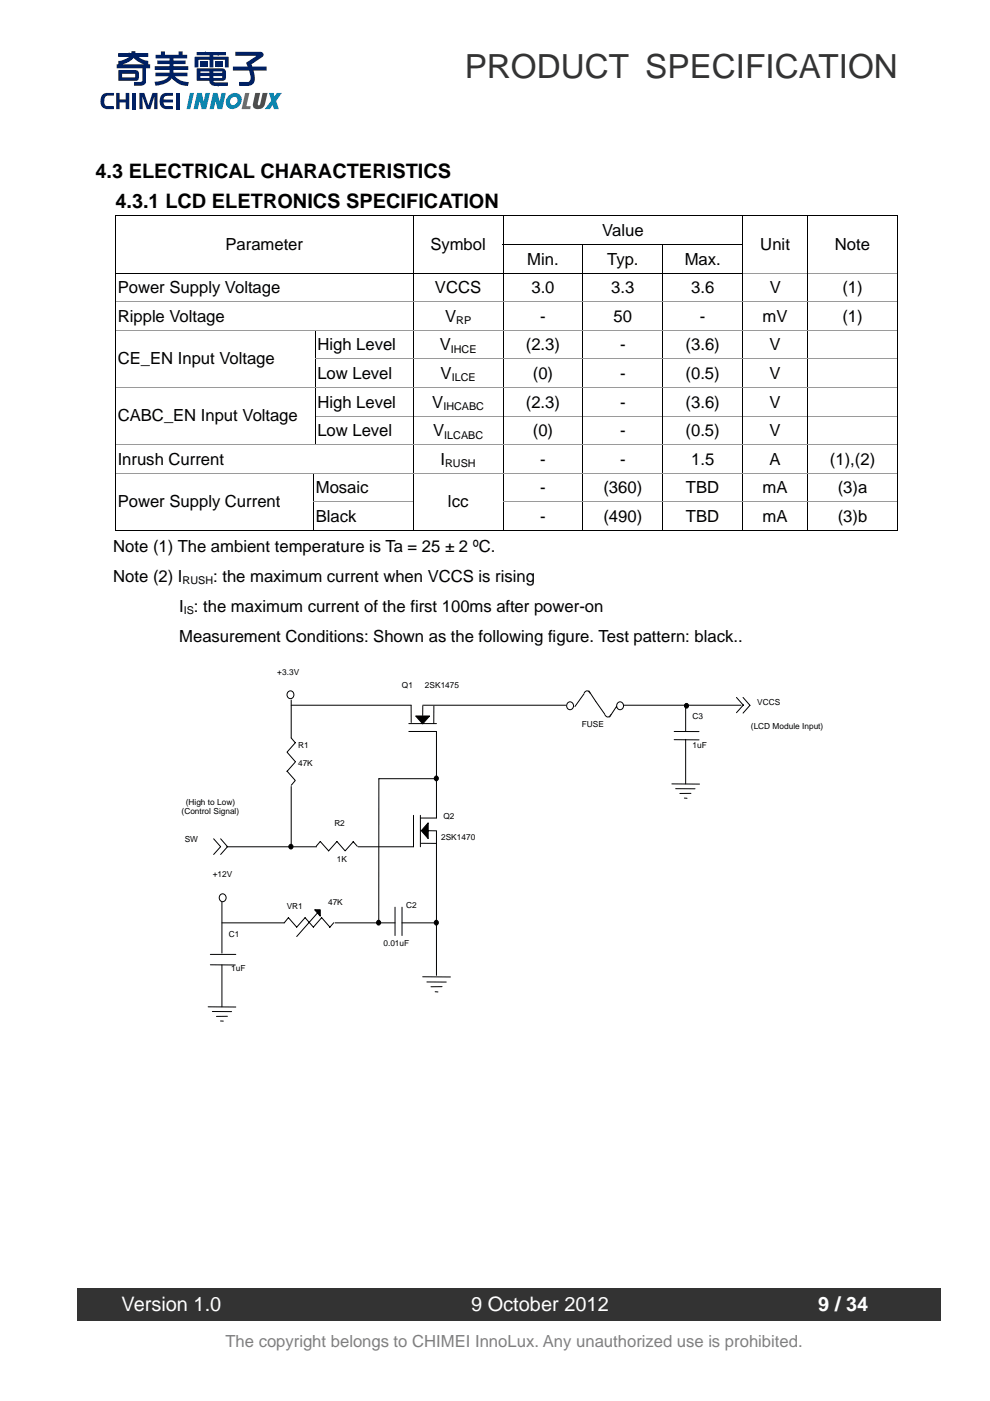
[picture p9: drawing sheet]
<svg xmlns="http://www.w3.org/2000/svg" width="210mm" height="297mm" viewBox="0 0 210 297" stroke-linecap="round" stroke-linejoin="round" font-family="sans-serif">
<path d="M16.4 273.3h183.1v6.8h-183.1z" fill="#333"/>
<g fill="#002063">
<path d="M37.3 19.7h.7v3.4h-.7z"/>
<path d="M28.1 19.7h.8v3.4h-.8z"/>
</g>
<g fill="#002063">
<path d="M34.2 20.2l.9-.5h1.6v.6h-1.2a.73 .73 0 0 0-.8 .8h2v.6h-2.1l.4 .7 1.7 .1v.6h-1.6a1.69 1.69 0 0 1-1.1-2.4z" fill-rule="evenodd"/>
<path d="M29.5 19.7h1.1l.9 2.6 .8-2.6h1.1v3.4h-.7v-2.7l-.8 2.7h-.8l-.9-2.7 .1 2.7h-.8z" fill-rule="evenodd"/>
<path d="M24.6 19.7h.8v1.4h1.2v-1.4h.8v3.4h-.8v-1.4h-1.2v1.4h-.8z" fill-rule="evenodd"/>
<path d="M21.7 20.2l.8-.5h1.7v.6h-1.3a.95 .95 0 0 0-.8 1.2v.5l.3 .4 1.8 .1v.6h-1.7a1.65 1.65 0 0 1-1.1-2.4z" fill-rule="evenodd"/>
</g>
<g fill="#007cc5">
<path d="M40.3 19.7h.8l-.8 3.4h-.7z" fill-rule="evenodd"/>
<path d="M41.8 19.7h1l.4 1.9 .4-1.9h.9l-.8 3.4h-.9l-.5-1.7-.4 1.7h-.9z" fill-rule="evenodd"/>
<path d="M45.2 19.7h.9l.5 1.9 .4-1.9h.9l-.8 3.4h-1l-.4-1.7-.4 1.7h-.9z" fill-rule="evenodd"/>
</g>
<path d="M52 19.7h.9l-.7 2.8h.9l-.1 .6h-1.8z" fill-rule="evenodd" fill="#df3232"/>
<path d="M54.1 19.7h1.1l-.5 2.2 .1 .4 .4-.2 .5-2.4h1l-.5 2.4a1.48 1.48 0 0 1-2.5 .6l-.1-.5z" fill-rule="evenodd" fill="#0e9f35"/>
<g fill="#007cc5">
<path d="M57 19.7h1l.2 .8 .5-.8h1.1l-1.3 1.7 .6 1.7h-1l-.3-.9-.6 .9h-1.1l1.4-1.7z" fill-rule="evenodd"/>
<path d="M48.5 20.3a1.57 1.57 0 0 0-.3 2.4 1.57 1.57 0 0 0 2.5-.2 1.57 1.57 0 0 0 .2-2.4 1.57 1.57 0 0 0-2.4 .2zM49 20.8a.77 .77 0 0 1 1.2 0 .77 .77 0 0 1-.1 1.2 .77 .77 0 0 1-1.2 0 .77 .77 0 0 1 .1-1.2z" fill-rule="evenodd"/>
</g>
<g fill="#002063">
<path d="M33 11.6h1.1v-.7h.9v.7h2.9v-.7h.8v.7h1v.8h-2.9v.4h2.5v.8h-2.5v.4h3.1v.8h-3.1v.6h3v.8h-2.7a4 4 0 0 0 2.9 1.2l-.2 .8a4.4 4.4 0 0 1-3.4-1.6 4.4 4.4 0 0 1-3.4 1.6l-.2-.9a3.5 3.5 0 0 0 3-1.1h-2.8v-.8h2.9v-.6h-3.1v-.8h3.1v-.4h-2.5v-.8h2.5v-.4h-2.9z"/>
<path d="M49.9 11h5.4a.6 .6 0 0 1 .5 .4 .6 .6 0 0 1-.2 .7l-2.3 1.5 .2 .5h3v.9h-2.7a2.68 2.68 0 0 1-.1 2.8l-1.1 .4h-1.9v-.8h2l.3-.4 .1-.8-.3-1.2h-3.4v-.9h3.1l-.3-.8 2.2-1.5h-4.5z"/>
<path d="M45.7 13h1.6v.4h-1.6z"/>
<path d="M45.7 13.7h1.6v.4h-1.6z"/>
<path d="M41.7 11h6.2v.7h-2.7v.3l3.3 .1v2.2h-.8v-1.6h-2.5v1.6h-.8v-1.6h-2.3v1.6h-.8v-2.2l3.1-.1v-.3h-2.7z"/>
<path d="M42.4 13h1.7v.4h-1.7z"/>
<path d="M42.4 13.7h1.7v.4h-1.7z"/>
<path d="M25.1 14.9v2.2h3.8l.4-.2 .1-.3a1.81 1.81 0 0 0-.1-1.5l-.6-.3zM25.9 15.6h2.8v.8h-2.8z"/>
<path d="M25 11.3v.8h2.4l-1.2 .6-1.1 .2v.7h-.4v.9h5.5v2.6l-.4 .3h-1.4v.8h1.6a1.17 1.17 0 0 0 .9-.7v-3h.9v-.9h-.4v-.7a3.9 3.9 0 0 1-2.1-.8h2.1v-.8h-2.7v-.4h-.8v.4zM25.8 13.6a3.8 3.8 0 0 0 2.5-1.3 4.8 4.8 0 0 0 2.7 1.3z"/>
<path d="M41.7 14.6v2.5h2.7a1.14 1.14 0 0 0 1.1 1.1h2.8v-.7h-2.7l-.4-.4h1.9l.7-.2 .1-.5v-1.2a.83 .83 0 0 0-.8-.7zM45.2 15.1h1.9v.4h-1.9zM45.2 16.1h1.9v.4h-1.9zM42.5 16.1h1.9v.4h-1.8zM42.5 15.1h1.9v.4h-1.9z"/>
</g>
<g fill="#000">
<path d="M24.4 45.7h.2v.2h-.2zM24.4 51.8h.2v.1h-.2zM87.5 51.8h.2v.1h-.2zM171.1 51.8h.2v.1h-.2zM190.2 45.7h.2v.2h-.2zM190.2 51.8h.2v.1h-.2zM190.2 57.8h.2v.2h-.2zM24.4 63.9h.2v.1h-.2zM24.4 69.9h.2v.2h-.2zM24.4 76h.2v.2h-.2zM66.7 76h.2v.2h-.2zM190.2 63.9h.2v.1h-.2z"/>
<path d="M190.2 69.9h.2v.2h-.2zM190.2 76h.2v.2h-.2zM24.4 82.1h.2v.1h-.2zM24.4 88.1h.2v.2h-.2zM24.4 94.2h.2v.2h-.2zM66.7 88.1h.2v.2h-.2zM190.2 82.1h.2v.1h-.2zM190.2 88.1h.2v.2h-.2zM190.2 94.2h.2v.2h-.2zM24.4 100.3h.2v.1h-.2zM24.4 106.3h.2v.2h-.2zM66.4 106.3h.1v.2h-.1z"/>
<path d="M87.5 106.3h.2v.2h-.2zM106.6 106.3h.1v.2h-.1zM190.2 100.3h.2v.1h-.2zM190.2 106.3h.2v.2h-.2zM190.2 112.4h.2v.2h-.2z"/>
</g>
<g fill="none" stroke="#000" stroke-width=".21">
<path d="M24.4 45.8h166M24.4 57.9h133M24.5 45.9v5.9M24.5 51.9v5.9M24.5 58v5.9M87.6 45.9v5.9M87.6 51.9v5.9M87.6 58v5.9M106.6 51.8h50.9M106.7 45.9v5.9M106.7 51.9v5.9M106.7 58v5.9"/>
<path d="M123.6 51.9v5.9M123.6 58v5.9M140.5 51.9v5.9M140.5 58v5.9M157.5 45.9v5.9M157.5 51.9v5.9M157.5 58v5.9M171.2 45.9v5.9M171.2 51.9v5.9M171.2 58v5.9M190.3 45.9v5.9M190.3 51.9v5.9"/>
<path d="M190.3 58v5.9M24.5 64v5.9M24.5 70.1v5.9M24.5 76.2v5.9M66.8 70.1v5.9M66.8 76.2v5.9M87.6 64v5.9M87.6 70.1v5.9M87.6 76.2v5.9M106.7 64v5.9M106.7 70.1v5.9M106.7 76.2v5.9"/>
<path d="M123.6 64v5.9M123.6 70.1v5.9M123.6 76.2v5.9M140.5 64v5.9M140.5 70.1v5.9M140.5 76.2v5.9M157.5 64v5.9M157.5 70.1v5.9M157.5 76.2v5.9M171.2 64v5.9M171.2 70.1v5.9M171.2 76.2v5.9"/>
<path d="M190.3 64v5.9M190.3 70.1v5.9M190.3 76.2v5.9M24.5 82.2v5.9M24.5 88.3v5.9M24.5 94.4v5.9M66.8 82.2v5.9M66.8 88.3v5.9M87.6 82.2v5.9M87.6 88.3v5.9M87.6 94.4v5.9M106.7 82.2v5.9"/>
<path d="M106.7 88.3v5.9M106.7 94.4v5.9M123.6 82.2v5.9M123.6 88.3v5.9M123.6 94.4v5.9M140.5 82.2v5.9M140.5 88.3v5.9M140.5 94.4v5.9M157.5 82.2v5.9M157.5 88.3v5.9M157.5 94.4v5.9M171.2 82.2v5.9"/>
<path d="M171.2 88.3v5.9M171.2 94.4v5.9M190.3 82.2v5.9M190.3 88.3v5.9M190.3 94.4v5.9M24.4 112.5h42M24.5 100.4v5.9M24.5 106.5v6.1M66.4 100.4v5.9M66.4 106.5v6.1M66.5 112.5h21M87.6 100.4v5.9"/>
<path d="M87.6 106.5v6.1M87.7 112.5h18.9M106.7 100.4v5.9M106.7 106.5v6.1M106.7 112.5h16.8M123.6 100.4v5.9M123.6 106.5v6.1M123.7 112.5h16.7M140.5 100.4v5.9M140.5 106.5v6.1M140.6 112.5h16.8M157.5 100.4v5.9"/>
<path d="M157.5 106.5v6.1M157.5 112.5h13.6M171.2 100.4v5.9M171.2 106.5v6.1M171.3 112.5h18.9M190.3 100.4v5.9M190.3 106.5v6.1M61.7 148.4v8.1l.9 1-1.7 2 1.7 2M61.7 149.5h25.5v3.7M86.7 155.1h5.8v18.3h-3.4M86.7 153.4h5.8M88.1 151.8h3l-1.5 1.7z"/>
<path d="M89.6 149.5h30.4M89.6 149.7v2M92 149.7v3.7M123.9 147l-2 2.8M124.8 146.5l1.5 2.2M132.2 149.5h24.9M142.9 155.1h5.3M142.9 156.8l5.3 .1M145.4 150.1v5M145.4 156.8v9.4M156.1 147.9l1.5 1.6M157.5 147.9l1.5 1.6-1.5 1.7"/>
<path d="M157.6 149.5l-1.5 1.6M45.3 177.8l1.5 1.7-1.5 1.7M46.8 177.8l1.4 1.7-1.4 1.7M48 179.5h19.1M60.9 163.5l1.7 2-.9 1M61.7 166.8v12.6M62.6 161.6l-1.7 2M74.9 178.4l.9 1M75 178.4l-1.8 2-1.8-2-1.7 2-1.8-2-.9 1M80.3 165.1h12.2M80.3 165.1v30.7M87.7 172.9v6.6h-11.8"/>
<path d="M89.1 172.9v6.6M89.3 178.8h3.2M90.8 174.5v3.3l-1.5-1.7zM90.8 176.1h1.7M92.5 176.2v30.6M142.5 166.2h5.8M143.3 167.2h4.1M145.1 169.2h.6M146.5 168.2h-2.4M47.1 195.7h13.2l.9-1.1 1.7 2 1.8-2 1.7 2 1.8-2 1.8 2M47.1 191.2v10.9M66.7 192.9h1.2v1.3z"/>
<path d="M67.3 193.6l-4.4 5M70.8 195.6l-.9 1M71 195.7h12.8M83.8 192.3v6.1M85.2 195.7h6.9M85.2 192.3v6.1M44.1 213.5h5.9M44.6 204.6h5.3M44.6 202.4h5.4M45 214.5h4.1M46.8 216.5h.5M47.1 204.6v8.9"/>
<path d="M48.2 215.5h-2.3M89.6 207.1h5.9M90.5 208.2h4.1M92.3 210.3h.6M93.7 209.2h-2.3"/>
<circle cx="61.6" cy="147.3" r=".79"/>
<circle cx="145.6" cy="149.6" r=".47"/>
<circle cx="61.7" cy="179.5" r=".47"/>
<circle cx="92.5" cy="165" r=".47"/>
<circle cx="47.2" cy="190.3" r=".79"/>
<circle cx="80.3" cy="195.6" r=".47"/>
<circle cx="92.5" cy="195.6" r=".47"/>
</g>
<path d="M157.4 57.9h32.8M24.6 63.9h165.6M24.6 70h165.6M66.9 76.1h123.3M24.6 82.1h165.6M24.6 94.3h165.6M66.9 88.2h123.3M24.6 100.4h165.6M66.5 106.4h21M106.7 106.4h83.5" fill="none" stroke="#9a9a9a" stroke-width=".21"/>
<g fill="#000">
<path d="M88.1 151.8h3l-1.5 1.7zM90.8 174.5v3.3l-1.5-1.7zM66.7 192.9h1.2v1.3z"/>
<circle cx="145.6" cy="149.6" r=".47"/>
<circle cx="61.7" cy="179.5" r=".47"/>
<circle cx="92.5" cy="165" r=".47"/>
<circle cx="80.3" cy="195.6" r=".47"/>
<circle cx="92.5" cy="195.6" r=".47"/>
</g>
<path d="M124 146.7a.63 .63 0 0 1 .7-.2 .63 .63 0 0 1 .4 .5l-.6 1-.6-1.1z" fill-rule="evenodd" fill="#fff"/>
<path d="M123.9 146.9a.66 .66 0 0 1 .6-.4 .66 .66 0 0 1 .6 .5" fill="none" stroke="#000" stroke-width=".21"/>
<circle cx="120.9" cy="149.6" r=".79" fill="#fff"/>
<circle cx="120.9" cy="149.6" r=".79" fill="none" stroke="#000" stroke-width=".21"/>
<circle cx="131.5" cy="149.6" r=".79" fill="#fff"/>
<g fill="none" stroke="#000" stroke-width=".21">
<path d="M126.3 148.7l2 2.8M130.7 149.8l-1.5 2.2"/>
<circle cx="131.5" cy="149.6" r=".79"/>
</g>
<path d="M128.9 150.5l.6 1a.66 .66 0 0 1-.6 .5 .66 .66 0 0 1-.6-.4z" fill-rule="evenodd" fill="#fff"/>
<path d="M129.5 151.5a.66 .66 0 0 1-.6 .5 .66 .66 0 0 1-.6-.4" fill="none" stroke="#000" stroke-width=".21"/>
<text font-size="7" fill="#333" x="98.5" y="16.6">PRODUCT SPECIFICATION</text>
<g font-size="4.2">
<text x="20.2" y="37.8">4.3 ELECTRICAL CHARACTERISTICS</text>
<text x="24.5" y="44.1">4.3.1 LCD ELETRONICS SPECIFICATION</text>
</g>
<g font-size="4.2" fill="#fff">
<text x="25.8" y="277.9">Version 1.0</text>
<text x="99.9" y="277.9">9 October 2012</text>
<text x="173.5" y="277.9">9 / 34</text>
</g>
<g font-size="3.5">
<text x="47.8" y="53">Parameter</text>
<text x="91.2" y="53">Symbol</text>
<text x="127.7" y="50">Value</text>
<text x="161.2" y="53">Unit</text>
<text x="177" y="53">Note</text>
<text x="111.8" y="56.1">Min.</text>
<text x="128.7" y="56.1">Typ.</text>
<text x="145.2" y="56.1">Max.</text>
<text x="25" y="62.2">Power Supply Voltage</text>
<text x="92.2" y="62.2">VCCS</text>
<text x="112.7" y="62.2">3.0</text>
<text x="129.6" y="62.2">3.3</text>
<text x="146.5" y="62.2">3.6</text>
<text x="163.2" y="62.2">V</text>
<text x="178.6" y="62.2">(1)</text>
<text x="25" y="68.2">Ripple Voltage</text>
<text x="94.4" y="68.2">V</text>
<text x="114.5" y="68.2">-</text>
<text x="130.1" y="68.2">50</text>
<text x="148.4" y="68.2">-</text>
<text x="161.7" y="68.2">mV</text>
<text x="178.6" y="68.2">(1)</text>
<text x="25" y="77.2">CE_EN Input Voltage</text>
<text x="67.3" y="74.3">High Level</text>
<text x="93.2" y="74.3">V</text>
<text x="111.5" y="74.3">(2.3)</text>
<text x="131.5" y="74.3">-</text>
<text x="145.3" y="74.3">(3.6)</text>
<text x="163.2" y="74.3">V</text>
<text x="67.3" y="80.3">Low Level</text>
<text x="93.4" y="80.3">V</text>
<text x="113" y="80.3">(0)</text>
<text x="131.5" y="80.3">-</text>
<text x="145.3" y="80.3">(0.5)</text>
<text x="163.2" y="80.3">V</text>
<text x="25" y="89.3">CABC_EN Input Voltage</text>
<text x="67.3" y="86.4">High Level</text>
<text x="91.6" y="86.4">V</text>
<text x="111.5" y="86.4">(2.3)</text>
<text x="131.5" y="86.4">-</text>
<text x="145.3" y="86.4">(3.6)</text>
<text x="163.2" y="86.4">V</text>
<text x="67.3" y="92.5">Low Level</text>
<text x="91.8" y="92.5">V</text>
<text x="113" y="92.5">(0)</text>
<text x="131.5" y="92.5">-</text>
<text x="145.3" y="92.5">(0.5)</text>
<text x="163.2" y="92.5">V</text>
<text x="25" y="98.6">Inrush Current</text>
<text x="93.4" y="98.6">I</text>
<text x="114.5" y="98.6">-</text>
<text x="131.5" y="98.6">-</text>
<text x="146.5" y="98.6">1.5</text>
<text x="163.2" y="98.6">A</text>
<text x="176" y="98.6">(1),(2)</text>
<text x="25" y="107.5">Power Supply Current</text>
<text x="67" y="104.6">Mosaic</text>
<text x="95" y="107.5">lcc</text>
<text x="114.5" y="104.6">-</text>
<text x="127.9" y="104.6">(360)</text>
<text x="145.4" y="104.6">TBD</text>
<text x="161.7" y="104.6">mA</text>
<text x="177.6" y="104.6">(3)a</text>
<text x="67" y="110.7">Black</text>
<text x="114.5" y="110.7">-</text>
<text x="127.9" y="110.7">(490)</text>
<text x="145.4" y="110.7">TBD</text>
<text x="161.7" y="110.7">mA</text>
<text x="177.6" y="110.7">(3)b</text>
<text x="24" y="117">Note (1) The ambient temperature is Ta = 25 ± 2 ºC.</text>
<text x="24" y="123.3">Note (2) I</text>
<text x="45.2" y="123.3">: the maximum current when VCCS is rising</text>
<text x="38" y="129.7">I : the maximum current of the first 100ms after power-on</text>
<text x="38" y="136">Measurement Conditions: Shown as the following figure. Test pattern: black..</text>
</g>
<text font-size="3.5" fill="#808080" x="47.8" y="285.6">The copyright belongs to CHIMEI InnoLux. Any unauthorized use is prohibited.</text>
<g font-size="2.3">
<text x="96.7" y="68.7">RP</text>
<text x="95.6" y="74.8">IHCE</text>
<text x="95.8" y="80.9">ILCE</text>
<text x="94" y="86.9">IHCABC</text>
<text x="94.2" y="93">ILCABC</text>
<text x="94.4" y="99.1">RUSH</text>
<text x="38.7" y="123.9">RUSH</text>
<text x="38.9" y="130.2">IS</text>
</g>
<g font-size="1.8">
<text x="58.8" y="143">+3.3V</text>
<text x="85.2" y="145.8">Q1</text>
<text x="90.1" y="145.8">2SK1475</text>
<text x="160.5" y="149.5">VCCS</text>
<text x="123.4" y="154.1">FUSE</text>
<text x="146.9" y="152.5">C3</text>
<text x="159.2" y="154.5">(LCD Module Input)</text>
<text x="63.2" y="158.6">R1</text>
<text x="146.9" y="158.6">1uF</text>
<text x="63.2" y="162.5">47K</text>
<text x="38.5" y="172.6">(Control Signal)</text>
<text x="39.4" y="170.6">(High to Low)</text>
<text x="94" y="173.6">Q2</text>
<text x="39.2" y="178.6">SW</text>
<text x="70.9" y="175">R2</text>
<text x="93.5" y="178.1">2SK1470</text>
<text x="45.1" y="185.8">+12V</text>
<text x="71.4" y="182.8">1K</text>
<text x="69.6" y="192">47K</text>
<text x="60.8" y="192.8">VR1</text>
<text x="86.1" y="192.5">C2</text>
<text x="48.5" y="198.6">C1</text>
<text x="81.3" y="200.6">0.01uF</text>
<text x="49" y="205.9">1uF</text>
</g>
</svg>
